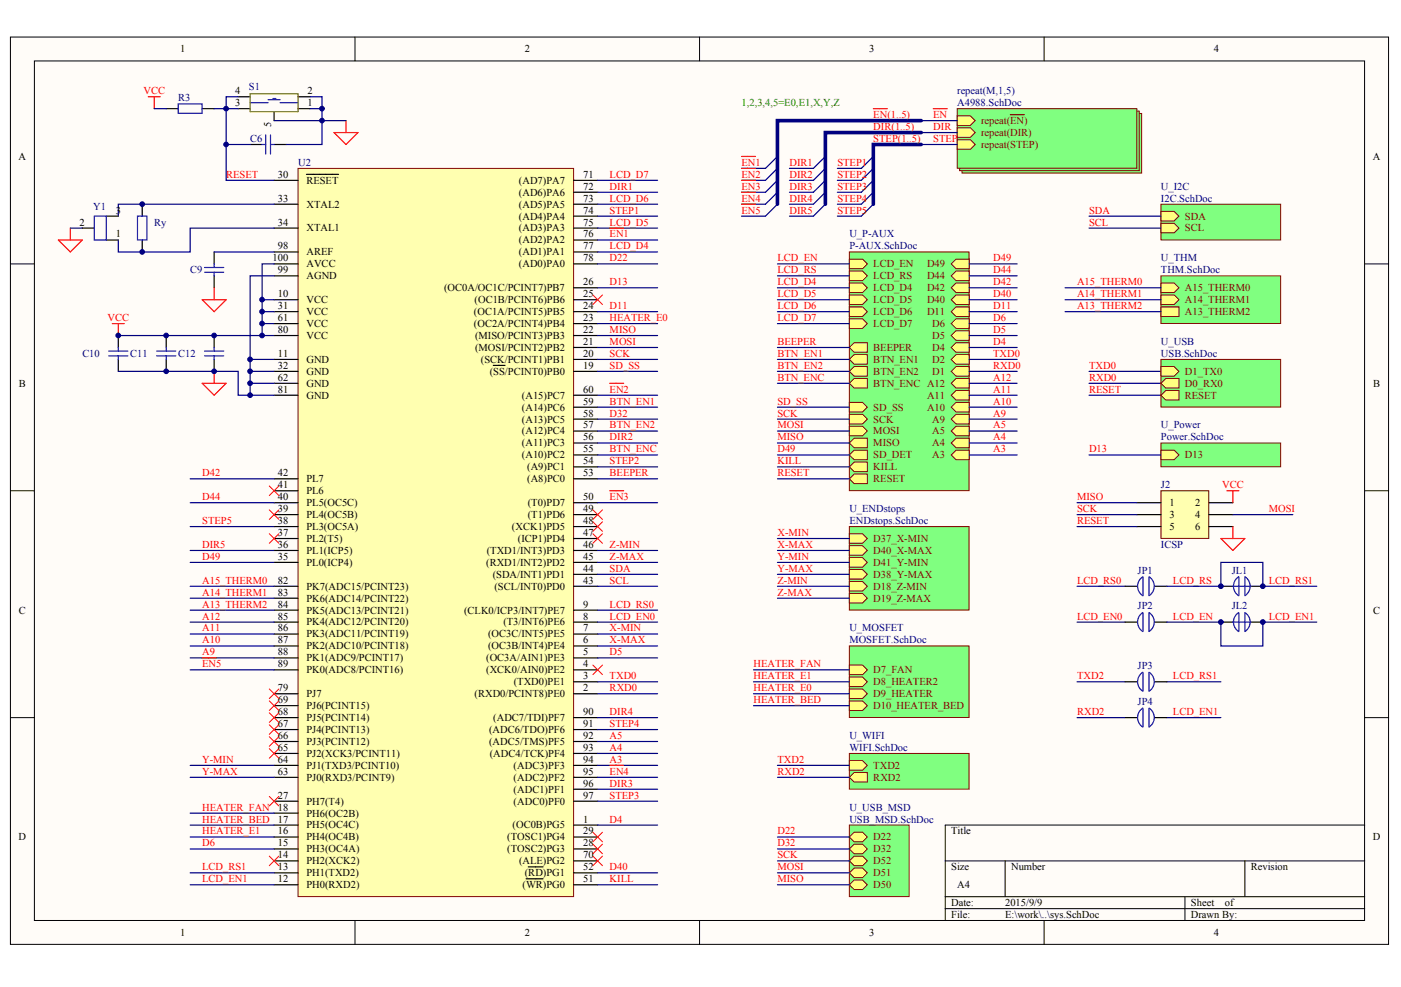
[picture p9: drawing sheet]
<svg xmlns="http://www.w3.org/2000/svg" width="287mm" height="202mm" viewBox="0 0 287 202" stroke-linecap="round" stroke-linejoin="round" font-family="sans-serif">
<g fill="#fffcf8" stroke="#000" stroke-width=".2">
<path d="M2.1 7.6h282.2v185.8h-282.2z"/>
<path d="M7 12.5h272.4v176h-272.4z"/>
</g>
<g fill="none" stroke="#000" stroke-width=".2">
<path d="M72.7 7.6v4.9M143.2 7.6v4.9M213.7 7.6v4.9M2.1 54h4.9M279.4 54h4.9M2.1 100.5h4.9M279.4 100.5h4.9M2.1 147h4.9M279.4 147h4.9M193.5 176.3h85.9M205.8 176.3v7.4M254.8 176.3v7.4"/>
<path d="M279.4 169h-85.9v19.5M72.7 188.5v4.9M143.2 188.5v4.9M193.5 183.7h85.9M193.5 186.1h85.9M213.7 188.5v4.9M242.6 183.7v4.8"/>
</g>
<path d="M61 34.5h56.4v149.1h-56.4z" fill="#ffffb0" stroke="#800000" stroke-width=".2"/>
<g fill="none" stroke="#000" stroke-width=".25">
<path d="M34 22.3h2.5M41.4 22.3h2.4M51.2 29.6h2.5M56.1 36.9h4.9M56.1 29.6h2.5M62.7 35.7h6.6M117.4 36.9h5M117.4 39.4h5M43.8 51.6v2.4M43.8 56.5v2.4M56.1 41.8h4.9M56.1 46.7h4.9"/>
<path d="M56.1 51.6h4.9M56.1 56.5h4.9M56.1 54h4.9M117.4 41.8h5M117.4 46.7h5M117.4 51.6h5M117.4 54h5M117.4 58.9h5M117.4 49.2h5M117.4 44.3h5M24.2 68.7v2.5M24.2 73.6v2.5"/>
<path d="M34 68.7v2.5M34 73.6v2.5M43.8 68.7v2.5M43.8 73.6v2.5M56.1 61.4h4.9M56.1 63.8h4.9M56.1 66.3h4.9M56.1 68.7h4.9M56.1 73.6h4.9M56.1 76.1h4.9M56.1 78.5h4.9M101 74.8h2.4"/>
<path d="M117.4 61.4h5M117.4 63.8h5M117.4 66.3h5M117.4 68.7h5M117.4 73.6h5M117.4 76.1h5M117.4 71.2h5M56.1 80.9h4.9M56.1 98.1h4.9M117.4 80.9h5M117.4 98.1h5M117.4 95.6h5"/>
<path d="M117.4 93.2h5M117.4 90.7h5M117.4 88.3h5M117.4 85.8h5M117.4 83.4h5M56.1 115.2h4.9M56.1 112.7h4.9M56.1 110.3h4.9M56.1 107.8h4.9M56.1 105.4h4.9M56.1 103h4.9M56.1 100.5h4.9"/>
<path d="M117.4 115.2h5M117.4 112.7h5M117.4 110.3h5M117.4 107.8h5M117.4 105.4h5M117.4 103h5M117.4 117.6h5M56.1 137.2h4.9M56.1 134.7h4.9M56.1 132.3h4.9M56.1 129.9h4.9M56.1 127.4h4.9"/>
<path d="M56.1 125h4.9M56.1 122.5h4.9M56.1 120.1h4.9M117.4 137.2h5M117.4 134.7h5M117.4 132.3h5M117.4 129.9h5M117.4 127.4h5M117.4 125h5M117.4 120.1h5M117.4 139.6h5M56.1 159.2h4.9"/>
<path d="M56.1 156.8h4.9M56.1 154.3h4.9M56.1 151.9h4.9M56.1 149.4h4.9M56.1 147h4.9M56.1 144.5h4.9M56.1 142.1h4.9M117.4 159.2h5M117.4 156.8h5M117.4 154.3h5M117.4 151.9h5M117.4 149.4h5"/>
<path d="M117.4 147h5M117.4 142.1h5M56.1 178.8h4.9M56.1 176.3h4.9M56.1 173.9h4.9M56.1 171.4h4.9M56.1 169h4.9M56.1 166.5h4.9M56.1 164.1h4.9M107.7 180h3.5M108.1 177.5h3.1M117.4 178.8h5"/>
<path d="M117.4 176.3h5M117.4 173.9h5M117.4 171.4h5M117.4 169h5M117.4 164.1h5M117.4 161.6h5M56.1 181.2h4.9M117.4 181.2h5"/>
</g>
<path d="M30.3 19.8h2.5M31.6 19.8v2.5M68.4 27.2h4.9l-2.5 2.4zM70.8 24.7v2.5M11.9 49.2h5l-2.5 2.4zM14.4 46.7v2.5M43.8 58.9v2.5M41.4 78.5h4.9l-2.5 2.4zM41.4 61.4h4.9l-2.5 2.4zM43.8 76.1v2.4" fill="none" stroke="#f00" stroke-width=".25"/>
<g fill="none" stroke="#000080" stroke-width=".25">
<path d="M31.6 22.3h2.4M43.8 22.3h2.5v7.3h4.9M70.8 24.7h-4.9v4.9h-7.3M122.4 39.4h12.2M122.4 36.9h12.2M14.4 46.7h2.5M43.8 51.6h12.3M56.1 41.8h-31.9v2.5M56.1 54h-2.4v14.7h2.4M56.1 56.5h-4.9v24.4h4.9M122.4 46.7h12.2M122.4 51.6h12.2"/>
<path d="M122.4 58.9h12.2M122.4 49.2h12.2M122.4 44.3h12.2M122.4 41.8h12.2M24.2 76.1h24.6v4.8h2.4M24.2 68.7h29.5M51.2 78.5h4.9M51.2 76.1h4.9M51.2 73.6h4.9M53.7 66.3h2.4M53.7 63.8h2.4M53.7 61.4h2.4"/>
<path d="M122.4 66.3h12.2M122.4 76.1h12.2M122.4 73.6h12.2M122.4 68.7h12.2M122.4 71.2h12.2M122.4 98.1h12.2M122.4 95.6h12.2M122.4 93.2h12.2M122.4 90.7h12.2M122.4 88.3h12.2M122.4 85.8h12.2M122.4 83.4h12.2"/>
<path d="M122.4 80.9h12.2M122.4 117.6h12.2M122.4 115.2h12.2M122.4 112.7h12.2M122.4 103h12.2M38.9 132.3h17.2M38.9 134.7h17.2M38.9 137.2h17.2M122.4 132.3h12.2M122.4 139.6h12.2M122.4 129.9h12.2M122.4 120.1h12.2"/>
<path d="M38.9 159.2h17.2M122.4 159.2h12.2M122.4 154.3h12.2M122.4 151.9h12.2M122.4 149.4h12.2M122.4 147h12.2M122.4 142.1h12.2M122.4 156.8h12.2M122.4 164.1h12.2M122.4 161.6h12.2M122.4 178.8h12.2M122.4 181.2h12.2"/>
</g>
<g fill="none" stroke="#00f" stroke-width=".25">
<path d="M36.5 21.3h4.9v1.9h-4.9zM53.7 29.6h.7M54.4 27.6v4M55.4 27.6v4M55.4 29.6h.7M41.9 54.8h3.9M41.9 55.8h3.9M43.8 54v.8M43.8 55.8v.7M22.3 71.9h3.9M22.3 72.9h3.9M24.2 71.2v.7"/>
<path d="M24.2 72.9v.7M32.1 71.9h3.9M32.1 72.9h3.9M34 71.2v.7M34 72.9v.7M41.9 71.9h3.9M41.9 72.9h3.9M43.8 71.2v.7M43.8 72.9v.7"/>
</g>
<g fill="#80ff80" stroke="#800000" stroke-width=".2">
<path d="M196.9 23.2h36.8v12.2h-36.8z"/>
<path d="M196.5 22.7h36.7v12.3h-36.7z"/>
<path d="M196 22.3h36.7v12.2h-36.7z"/>
</g>
<path d="M196 23.7h2.7l.9 1-.9 1h-2.7z" fill-rule="evenodd" fill="#ffff80" stroke="#800000" stroke-width=".2"/>
<path d="M206.8 23.5h2.9" fill="none" stroke="#800000" stroke-width=".25"/>
<g fill="#ffff80" stroke="#800000" stroke-width=".2">
<path d="M196 26.2h2.7l.9 1-.9 .9h-2.7z" fill-rule="evenodd"/>
<path d="M196 28.6h2.7l.9 1-.9 1h-2.7z" fill-rule="evenodd"/>
</g>
<path d="M188.6 24.7h-29.4v17.1M188.6 27.2h-19.6v14.6M188.6 29.6h-9.8v12.2" fill="none" stroke="#000080" stroke-width=".74"/>
<path d="M151.8 32h2.9M151.8 34.5h2.9M151.8 36.9h2.9M151.8 39.4h2.9M178.8 22.3h2.9M124.8 46.7h2.9M151.8 41.8h2.9M124.8 78.5h2.9" fill="none" stroke="#f00" stroke-width=".25"/>
<g fill="none" stroke="#000080" stroke-width=".25">
<path d="M159.2 39.4l-2.5 2.4h-4.9M159.2 36.9l-2.5 2.5h-4.9M159.2 34.5l-2.5 2.4h-4.9M159.2 32l-2.5 2.5h-4.9M169 39.4l-2.5 2.4h-4.9M169 36.9l-2.5 2.5h-4.9M169 34.5l-2.5 2.4h-4.9M169 32l-2.5 2.5h-4.9M178.8 32l-2.5 2.5h-4.9M178.8 34.5l-2.5 2.4h-4.9M178.8 36.9l-2.5 2.5h-4.9M178.8 39.4l-2.5 2.4h-4.9"/>
<path d="M188.6 24.7h7.4M188.6 27.2h7.4M188.6 29.6h7.4M159.2 41.8l-2.5 2.5h-4.9M169 41.8l-2.5 2.5h-4.9M178.8 41.8l-2.5 2.5h-4.9"/>
</g>
<path d="M173.9 51.6h24.5v48.9h-24.5z" fill="#80ff80" stroke="#800000" stroke-width=".2"/>
<g fill="#ffff80" stroke="#800000" stroke-width=".2">
<path d="M173.9 90.7l1-.9h2.7v1.9h-2.7z" fill-rule="evenodd"/>
<path d="M173.9 87.3h2.7l1 1-1 1h-2.7z" fill-rule="evenodd"/>
<path d="M173.9 84.9h2.7l1 .9-1 1h-2.7z" fill-rule="evenodd"/>
<path d="M173.9 93.2l1-1h2.7v2h-2.7z" fill-rule="evenodd"/>
<path d="M173.9 55.5h2.7l1 1-1 1h-2.7z" fill-rule="evenodd"/>
<path d="M173.9 53.1h2.7l1 .9-1 1h-2.7z" fill-rule="evenodd"/>
<path d="M173.9 95.6l1-1h2.7v2h-2.7z" fill-rule="evenodd"/>
<path d="M173.9 73.6l1-1h2.7v2h-2.7z" fill-rule="evenodd"/>
<path d="M173.9 82.4h2.7l1 1-1 1h-2.7z" fill-rule="evenodd"/>
<path d="M173.9 76.1l1-1h2.7v1.9h-2.7z" fill-rule="evenodd"/>
<path d="M173.9 71.2l1-1h2.7v1.9h-2.7z" fill-rule="evenodd"/>
<path d="M173.9 58h2.7l1 .9-1 1h-2.7z" fill-rule="evenodd"/>
<path d="M173.9 62.9h2.7l1 .9-1 1h-2.7z" fill-rule="evenodd"/>
<path d="M173.9 65.3h2.7l1 1-1 1h-2.7z" fill-rule="evenodd"/>
<path d="M173.9 60.4h2.7l1 1-1 1h-2.7z" fill-rule="evenodd"/>
<path d="M173.9 78.5l1-1h2.7v2h-2.7z" fill-rule="evenodd"/>
<path d="M194.7 63.8l1-.9h2.7v1.9h-2.7z" fill-rule="evenodd"/>
<path d="M194.7 66.3l1-1h2.7v2h-2.7z" fill-rule="evenodd"/>
<path d="M194.7 68.7l1-1h2.7v2h-2.7z" fill-rule="evenodd"/>
<path d="M194.7 71.2l1-1h2.7v1.9h-2.7z" fill-rule="evenodd"/>
<path d="M194.7 54l1-.9h2.7v1.9h-2.7z" fill-rule="evenodd"/>
<path d="M194.7 56.5l1-1h2.7v2h-2.7z" fill-rule="evenodd"/>
<path d="M194.7 58.9l1-.9h2.7v1.9h-2.7z" fill-rule="evenodd"/>
<path d="M194.7 61.4l1-1h2.7v2h-2.7z" fill-rule="evenodd"/>
<path d="M194.7 73.6l1-1h2.7v2h-2.7z" fill-rule="evenodd"/>
<path d="M194.7 76.1l1-1h2.7v1.9h-2.7z" fill-rule="evenodd"/>
<path d="M194.7 83.4l1-1h2.7v2h-2.7z" fill-rule="evenodd"/>
<path d="M194.7 85.8l1-.9h2.7v1.9h-2.7z" fill-rule="evenodd"/>
<path d="M194.7 88.3l1-1h2.7v2h-2.7z" fill-rule="evenodd"/>
<path d="M194.7 90.7l1-.9h2.7v1.9h-2.7z" fill-rule="evenodd"/>
<path d="M194.7 93.2l1-1h2.7v2h-2.7z" fill-rule="evenodd"/>
<path d="M194.7 80.9l1-.9h2.7v1.9h-2.7z" fill-rule="evenodd"/>
<path d="M194.7 78.5l1-1h2.7v2h-2.7z" fill-rule="evenodd"/>
<path d="M173.9 98.1l1-1h2.7v1.9h-2.7z" fill-rule="evenodd"/>
</g>
<g fill="none" stroke="#000080" stroke-width=".25">
<path d="M159.2 54h14.7M159.2 56.5h14.7M159.2 58.9h14.7M159.2 63.8h14.7M159.2 66.3h14.7M159.2 61.4h14.7M159.2 71.2h14.7M159.2 73.6h14.7M159.2 83.4h14.7M159.2 85.8h14.7M159.2 88.3h14.7M159.2 90.7h14.7"/>
<path d="M38.9 107.8h17.2M38.9 112.7h17.2M38.9 115.2h17.2M38.9 129.9h17.2M38.9 125h17.2M38.9 127.4h17.2M38.9 122.5h17.2M38.9 120.1h17.2M38.9 156.8h17.2M38.9 166.5h17.2M38.9 169h17.2M38.9 171.4h17.2"/>
<path d="M38.9 178.8h17.2M38.9 181.2h17.2"/>
</g>
<path d="M173.9 107.8h24.5v17.1h-24.5z" fill="#80ff80" stroke="#800000" stroke-width=".2"/>
<g fill="#ffff80" stroke="#800000" stroke-width=".2">
<path d="M173.9 109.3h2.7l1 1-1 1h-2.7z" fill-rule="evenodd"/>
<path d="M173.9 111.8h2.7l1 .9-1 1h-2.7z" fill-rule="evenodd"/>
<path d="M173.9 114.2h2.7l1 1-1 1h-2.7z" fill-rule="evenodd"/>
<path d="M173.9 116.6h2.7l1 1-1 1h-2.7z" fill-rule="evenodd"/>
<path d="M173.9 119.1h2.7l1 1-1 1h-2.7z" fill-rule="evenodd"/>
<path d="M173.9 121.5h2.7l1 1-1 1h-2.7z" fill-rule="evenodd"/>
</g>
<path d="M159.2 110.3h14.7M159.2 112.7h14.7M159.2 115.2h14.7M159.2 117.6h14.7M159.2 120.1h14.7M159.2 122.5h14.7" fill="none" stroke="#000080" stroke-width=".25"/>
<path d="M173.9 132.3h24.5v14.6h-24.5z" fill="#80ff80" stroke="#800000" stroke-width=".2"/>
<g fill="#ffff80" stroke="#800000" stroke-width=".2">
<path d="M173.9 136.2h2.7l1 1-1 1h-2.7z" fill-rule="evenodd"/>
<path d="M173.9 138.7h2.7l1 .9-1 1h-2.7z" fill-rule="evenodd"/>
<path d="M173.9 141.1h2.7l1 1-1 1h-2.7z" fill-rule="evenodd"/>
<path d="M173.9 143.5h2.7l1 1-1 1h-2.7z" fill-rule="evenodd"/>
</g>
<path d="M154.3 137.2h19.6M154.3 139.6h19.6M154.3 142.1h19.6M154.3 144.5h19.6" fill="none" stroke="#000080" stroke-width=".25"/>
<g fill="none" stroke="#f00" stroke-width=".2">
<path d="M55.1 141.1l2 2M55.1 143.5l2 2M55.1 146l2 2M55.1 148.4l2 2M55.1 150.9l2 1.9M55.1 153.3l2 2M57.1 141.1l-2 2M57.1 143.5l-2 2M57.1 146l-2 2M57.1 148.4l-2 2M57.1 150.9l-2 1.9M57.1 153.3l-2 2"/>
<path d="M55.1 163.1l2 2M57.1 163.1l-2 2"/>
</g>
<path d="M237.7 56.5h24.5v9.8h-24.5z" fill="#80ff80" stroke="#800000" stroke-width=".2"/>
<g fill="#ffff80" stroke="#800000" stroke-width=".2">
<path d="M237.7 58h2.7l.9 .9-.9 1h-2.7z" fill-rule="evenodd"/>
<path d="M237.7 60.4h2.7l.9 1-.9 1h-2.7z" fill-rule="evenodd"/>
<path d="M237.7 62.9h3.6v1.9h-3.6z" fill-rule="evenodd"/>
</g>
<path d="M218 58.9h19.7M218 61.4h19.7M218 63.8h19.7" fill="none" stroke="#000080" stroke-width=".25"/>
<path d="M237.7 90.7h24.5v4.9h-24.5z" fill="#80ff80" stroke="#800000" stroke-width=".2"/>
<path d="M237.7 92.2h2.7l.9 1-.9 1h-2.7z" fill-rule="evenodd" fill="#ffff80" stroke="#800000" stroke-width=".2"/>
<path d="M46.3 29.6v7.3h9.8M56.1 46.7h-17.2v4.9h-14.7v-2.4M222.9 76.1h14.8M222.9 78.5h14.8M222.9 93.2h14.8M222.9 80.9h14.8" fill="none" stroke="#000080" stroke-width=".25"/>
<g fill="none" stroke="#f00" stroke-width=".2">
<path d="M121.4 109.3l1.9 2M121.4 106.9l1.9 1.9M121.4 104.4l1.9 2M123.3 109.3l-1.9 2M123.3 106.9l-1.9 1.9M123.3 104.4l-1.9 2M121.4 136.2l1.9 2M123.3 136.2l-1.9 2M55.1 175.3l2 2M57.1 175.3l-2 2M121.4 170.4l1.9 2M121.4 172.9l1.9 1.9"/>
<path d="M123.3 170.4l-1.9 2M123.3 172.9l-1.9 1.9"/>
</g>
<path d="M237.7 100.5h9.8v9.8h-9.8z" fill="#ffffb0" stroke="#800000" stroke-width=".2"/>
<path d="M232.8 103h4.9M232.8 105.4h4.9M232.8 107.8h4.9M247.5 103h4.9M247.5 105.4h4.9M247.5 107.8h4.9" fill="none" stroke="#000" stroke-width=".25"/>
<path d="M191.1 22.3h2.8M23 66.3h2.4M24.2 66.3v2.4M249.9 110.3h4.9l-2.4 2.4zM251.2 100.5h2.4M252.4 100.5v2.5M252.4 107.8v2.5" fill="none" stroke="#f00" stroke-width=".25"/>
<path d="M220.5 107.8h12.3M220.5 105.4h12.3M220.5 103h12.3M252.4 105.4h12.3" fill="none" stroke="#000080" stroke-width=".25"/>
<path d="M173.9 154.3h24.5v7.3h-24.5z" fill="#80ff80" stroke="#800000" stroke-width=".2"/>
<g fill="#ffff80" stroke="#800000" stroke-width=".2">
<path d="M173.9 155.8h2.7l1 1-1 .9h-2.7z" fill-rule="evenodd"/>
<path d="M173.9 159.2l1-1h2.7v2h-2.7z" fill-rule="evenodd"/>
</g>
<path d="M159.2 76.1h14.7M159.2 95.6h14.7M159.2 93.2h14.7M159.2 156.8h14.7M159.2 159.2h14.7" fill="none" stroke="#000080" stroke-width=".25"/>
<path d="M237.7 73.6h24.5v9.8h-24.5z" fill="#80ff80" stroke="#800000" stroke-width=".2"/>
<g fill="#ffff80" stroke="#800000" stroke-width=".2">
<path d="M237.7 78.5l1-1h2.6v2h-2.6z" fill-rule="evenodd"/>
<path d="M237.7 75.1h2.7l.9 1-.9 .9h-2.7z" fill-rule="evenodd"/>
<path d="M237.7 80.9l1-.9h2.6v1.9h-2.6z" fill-rule="evenodd"/>
</g>
<path d="M124.8 100.5h2.9M41.4 134.7h2.9M124.8 156.8h2.9" fill="none" stroke="#f00" stroke-width=".25"/>
<path d="M159.2 78.5h14.7M122.4 125h12.2M122.4 127.4h12.2" fill="none" stroke="#000080" stroke-width=".25"/>
<path d="M237.7 41.8h24.5v7.3h-24.5z" fill="#80ff80" stroke="#800000" stroke-width=".2"/>
<g fill="#ffff80" stroke="#800000" stroke-width=".2">
<path d="M237.7 43.3h2.7l.9 1-.9 .9h-2.7z" fill-rule="evenodd"/>
<path d="M237.7 45.7h2.7l.9 1-.9 1h-2.7z" fill-rule="evenodd"/>
</g>
<g fill="none" stroke="#000080" stroke-width=".25">
<path d="M198.4 54h9.8M198.4 56.5h9.8M198.4 58.9h9.8M222.9 44.3h14.8M222.9 46.7h14.8M122.4 63.8h12.2M198.4 61.4h9.8M198.4 63.8h9.8M198.4 66.3h9.8M198.4 68.7h9.8M198.4 71.2h9.8M198.4 73.6h9.8"/>
<path d="M198.4 76.1h9.8M198.4 78.5h9.8M198.4 80.9h9.8M198.4 83.4h9.8M198.4 85.8h9.8M198.4 88.3h9.8M198.4 90.7h9.8M198.4 93.2h9.8M122.4 134.7h12.2M38.9 173.9h17.2M122.4 169h12.2"/>
</g>
<path d="M121.4 60.4l1.9 2M123.3 60.4l-1.9 2M55.1 99.5l2 2M57.1 99.5l-2 2M55.1 104.4l2 2M55.1 109.3l2 2M57.1 104.4l-2 2M57.1 109.3l-2 2M121.4 175.3l1.9 2M123.3 175.3l-1.9 2" fill="none" stroke="#f00" stroke-width=".2"/>
<path d="M173.9 169h12.2v14.6h-12.2z" fill="#80ff80" stroke="#800000" stroke-width=".2"/>
<g fill="#ffff80" stroke="#800000" stroke-width=".2">
<path d="M173.9 171.4l1-1h1.7l1 1-1 1h-1.7z" fill-rule="evenodd"/>
<path d="M173.9 173.9l1-1h1.7l1 1-1 .9h-1.7z" fill-rule="evenodd"/>
<path d="M173.9 176.3l1-1h1.7l1 1-1 1h-1.7z" fill-rule="evenodd"/>
<path d="M173.9 178.8l1-1h1.7l1 1-1 .9h-1.7z" fill-rule="evenodd"/>
<path d="M173.9 181.2l1-1h1.7l1 1-1 1h-1.7z" fill-rule="evenodd"/>
</g>
<g fill="none" stroke="#000080" stroke-width=".25">
<path d="M48.8 19.8h-2.5v2.5h2.5M63.5 19.8h2.4v2.5M63.5 22.3h2.4v2.4h-9.8M122.4 54h12.2M38.9 98.1h17.2M159.2 98.1h14.7M38.9 103h17.2M220.5 120.1h9.8M220.5 127.4h9.8M220.5 139.6h9.8M238.9 127.4h11v4.9h8.6v-4.9h11.1M238.9 120.1h11v-4.9h8.6v4.9h11.1"/>
<path d="M238.9 139.6h11M220.5 147h9.8M238.9 147h11M159.2 171.4h14.7M159.2 173.9h14.7M159.2 176.3h14.7M159.2 178.8h14.7M159.2 181.2h14.7"/>
</g>
<g fill="none" stroke="#000" stroke-width=".25">
<path d="M48.8 19.8h2.4M61 19.8h2.5M48.8 22.3h2.4M56.1 22.9v1.8M61 22.3h2.5M16.9 46.7h2.4M21.8 49.2h2.4M21.8 44.3h2.4M29.1 41.8v2.5M29.1 49.2v2.4M230.3 120.1h2.5M230.3 127.4h2.5"/>
<path d="M230.3 139.6h2.5M236.4 120.1h2.5M236.4 127.4h2.5M236.4 139.6h2.5M249.9 120.1h2.5M249.9 127.4h2.5M256.1 120.1h2.4M256.1 127.4h2.4M230.3 147h2.5M236.4 147h2.5"/>
</g>
<g fill="none" stroke="#00f" stroke-width=".25">
<path d="M51.2 21h3.7M54.9 20.4h2.4M55.9 20.2h.6M57.3 21h3.7M19.3 44.3h2.5v4.9h-2.5zM28.1 44.3h2v4.8h-2zM234 118.1a2.31 2.31 0 0 0 0 3.9M234 118.2v3.7M235.2 118.2v3.7M235.2 118.1a2.31 2.31 0 0 1 0 3.9M253.6 118.1a2.31 2.31 0 0 0 0 3.9M253.6 118.2v3.7"/>
<path d="M254.8 118.2v3.7M254.9 118.1a2.31 2.31 0 0 1 0 3.9M234 125.4a2.31 2.31 0 0 0 0 4M234 137.7a2.31 2.31 0 0 0 0 3.9M234 125.6v3.6M234 137.8v3.7M235.2 125.6v3.6M235.2 137.8v3.7M235.2 125.5a2.31 2.31 0 0 1 0 3.8M235.2 137.7a2.31 2.31 0 0 1 0 3.9M252.4 120.1h3.7M252.4 127.4h3.7"/>
<path d="M253.6 125.4a2.31 2.31 0 0 0 0 4M253.6 125.6v3.6M254.8 125.6v3.6M254.9 125.5a2.31 2.31 0 0 1 0 3.8M234 145a2.31 2.31 0 0 0 0 3.9M234 145.1v3.7M235.2 145.1v3.7M235.2 145a2.31 2.31 0 0 1 0 3.9"/>
</g>
<path d="M51.2 19.2h9.8v3.7h-9.8z" fill="none" stroke="#808000" stroke-width=".25"/>
<g fill="#000080" stroke="#000080" stroke-width=".2">
<circle cx="24.2" cy="68.7" r=".48"/>
<circle cx="29.1" cy="51.6" r=".48"/>
<circle cx="29.1" cy="41.8" r=".48"/>
<circle cx="34" cy="76" r=".48"/>
<circle cx="34" cy="68.7" r=".48"/>
<circle cx="43.8" cy="76" r=".48"/>
<circle cx="43.8" cy="68.7" r=".48"/>
<circle cx="46.3" cy="29.6" r=".48"/>
<circle cx="46.3" cy="22.2" r=".48"/>
<circle cx="51.2" cy="80.9" r=".48"/>
<circle cx="51.2" cy="78.5" r=".48"/>
<circle cx="51.2" cy="76" r=".48"/>
<circle cx="51.2" cy="73.6" r=".48"/>
<circle cx="53.6" cy="68.7" r=".48"/>
<circle cx="53.6" cy="66.3" r=".48"/>
<circle cx="53.6" cy="63.8" r=".48"/>
<circle cx="53.6" cy="61.4" r=".48"/>
<circle cx="65.9" cy="24.7" r=".48"/>
<circle cx="65.9" cy="22.2" r=".48"/>
<circle cx="249.9" cy="127.4" r=".48"/>
<circle cx="249.9" cy="120.1" r=".48"/>
<circle cx="258.5" cy="127.4" r=".48"/>
<circle cx="258.5" cy="120.1" r=".48"/>
</g>
<g font-size="2.2">
<text x="36.9" y="10.7">1</text>
<text x="107.4" y="10.7">2</text>
<text x="178" y="10.7">3</text>
<text x="248.5" y="10.7">4</text>
<text x="48.2" y="21.7">3</text>
<text x="48.2" y="19.3">4</text>
<text x="63" y="21.7">1</text>
<text x="63" y="19.3">2</text>
<text x="3.8" y="32.7">A</text>
<text x="281" y="32.7">A</text>
<text x="56.9" y="36.4">30</text>
<text x="56.9" y="41.3">33</text>
<text x="62.7" y="37.6">RESET</text>
<text x="106.2" y="40.1">(AD6)PA6</text>
<text x="106.2" y="37.6">(AD7)PA7</text>
<text x="119.4" y="41.3">73</text>
<text x="119.4" y="38.8">72</text>
<text x="119.4" y="36.4">71</text>
<text x="16.3" y="46.2">2</text>
<text x="23.7" y="43.7">3</text>
<text x="56.9" y="46.2">34</text>
<text x="62.7" y="42.5">XTAL2</text>
<text x="62.7" y="47.4">XTAL1</text>
<text x="106.2" y="47.4">(AD3)PA3</text>
<text x="106.2" y="45">(AD4)PA4</text>
<text x="106.2" y="42.5">(AD5)PA5</text>
<text x="119.4" y="46.2">75</text>
<text x="119.4" y="43.7">74</text>
<text x="23.7" y="48.6">1</text>
<text x="55.8" y="53.5">100</text>
<text x="56.9" y="51.1">98</text>
<text x="62.7" y="52.3">AREF</text>
<text x="106.2" y="52.3">(AD1)PA1</text>
<text x="106.2" y="49.9">(AD2)PA2</text>
<text x="119.4" y="53.5">78</text>
<text x="119.4" y="51.1">77</text>
<text x="119.4" y="48.6">76</text>
<text x="56.9" y="56">99</text>
<text x="62.7" y="57.2">AGND</text>
<text x="62.7" y="54.7">AVCC</text>
<text x="90.9" y="59.6">(OC0A/OC1C/PCINT7)PB7</text>
<text x="106.2" y="54.7">(AD0)PA0</text>
<text x="119.4" y="58.4">26</text>
<text x="56.9" y="60.9">10</text>
<text x="56.9" y="63.3">31</text>
<text x="56.9" y="65.7">61</text>
<text x="62.7" y="62.1">VCC</text>
<text x="62.7" y="64.5">VCC</text>
<text x="97" y="64.5">(OC1A/PCINT5)PB5</text>
<text x="97.2" y="62.1">(OC1B/PCINT6)PB6</text>
<text x="119.4" y="65.7">23</text>
<text x="119.4" y="63.3">24</text>
<text x="119.4" y="60.9">25</text>
<text x="56.9" y="68.2">80</text>
<text x="62.7" y="67">VCC</text>
<text x="62.7" y="69.4">VCC</text>
<text x="97" y="67">(OC2A/PCINT4)PB4</text>
<text x="97.3" y="71.9">(MOSI/PCINT2)PB2</text>
<text x="97.3" y="69.4">(MISO/PCINT3)PB3</text>
<text x="119.4" y="70.6">21</text>
<text x="119.4" y="68.2">22</text>
<text x="56.9" y="73.1">11</text>
<text x="56.9" y="75.5">32</text>
<text x="56.9" y="78">62</text>
<text x="62.7" y="74.3">GND</text>
<text x="62.7" y="76.8">GND</text>
<text x="98.5" y="74.3">(SCK/PCINT1)PB1</text>
<text x="100.3" y="76.8">(SS/PCINT0)PB0</text>
<text x="119.4" y="75.5">19</text>
<text x="119.4" y="73.1">20</text>
<text x="3.9" y="79.2">B</text>
<text x="56.9" y="80.4">81</text>
<text x="62.7" y="79.2">GND</text>
<text x="62.7" y="81.6">GND</text>
<text x="106.8" y="81.6">(A15)PC7</text>
<text x="119.4" y="82.9">59</text>
<text x="119.4" y="80.4">60</text>
<text x="281.1" y="79.2">B</text>
<text x="106.8" y="89">(A12)PC4</text>
<text x="106.8" y="86.5">(A13)PC5</text>
<text x="106.8" y="84.1">(A14)PC6</text>
<text x="119.4" y="87.8">57</text>
<text x="119.4" y="85.3">58</text>
<text x="106.8" y="93.9">(A10)PC2</text>
<text x="106.8" y="91.4">(A11)PC3</text>
<text x="119.4" y="95.1">54</text>
<text x="119.4" y="92.6">55</text>
<text x="119.4" y="90.2">56</text>
<text x="56.9" y="97.5">42</text>
<text x="56.9" y="100">41</text>
<text x="62.7" y="98.8">PL7</text>
<text x="62.7" y="101.2">PL6</text>
<text x="107.9" y="98.8">(A8)PC0</text>
<text x="107.9" y="96.3">(A9)PC1</text>
<text x="119.4" y="97.5">53</text>
<text x="56.9" y="107.3">38</text>
<text x="56.9" y="104.9">39</text>
<text x="56.9" y="102.4">40</text>
<text x="62.7" y="106.1">PL4(OC5B)</text>
<text x="62.7" y="103.7">PL5(OC5C)</text>
<text x="108.1" y="106.1">(T1)PD6</text>
<text x="108.1" y="103.7">(T0)PD7</text>
<text x="119.4" y="107.3">48</text>
<text x="119.4" y="104.9">49</text>
<text x="119.4" y="102.4">50</text>
<text x="239.4" y="103.7">1</text>
<text x="239.4" y="106.1">3</text>
<text x="244.7" y="103.7">2</text>
<text x="244.7" y="106.1">4</text>
<text x="56.9" y="112.2">36</text>
<text x="56.9" y="109.8">37</text>
<text x="62.7" y="113.4">PL1(ICP5)</text>
<text x="62.7" y="111">PL2(T5)</text>
<text x="62.7" y="108.5">PL3(OC5A)</text>
<text x="99.7" y="113.4">(TXD1/INT3)PD3</text>
<text x="104.8" y="108.5">(XCK1)PD5</text>
<text x="106" y="111">(ICP1)PD4</text>
<text x="119.4" y="112.2">46</text>
<text x="119.4" y="109.8">47</text>
<text x="239.4" y="108.5">5</text>
<text x="244.7" y="108.5">6</text>
<text x="56.9" y="114.7">35</text>
<text x="56.9" y="119.5">82</text>
<text x="62.7" y="115.9">PL0(ICP4)</text>
<text x="99.5" y="115.9">(RXD1/INT2)PD2</text>
<text x="100.9" y="118.3">(SDA/INT1)PD1</text>
<text x="119.4" y="119.5">43</text>
<text x="119.4" y="117.1">44</text>
<text x="119.4" y="114.7">45</text>
<text x="3.9" y="125.7">C</text>
<text x="56.9" y="124.4">84</text>
<text x="56.9" y="122">83</text>
<text x="62.7" y="125.7">PK5(ADC13/PCINT21)</text>
<text x="62.7" y="123.2">PK6(ADC14/PCINT22)</text>
<text x="62.7" y="120.8">PK7(ADC15/PCINT23)</text>
<text x="95" y="125.7">(CLK0/ICP3/INT7)PE7</text>
<text x="101.2" y="120.8">(SCL/INT0)PD0</text>
<text x="119.4" y="124.4">9</text>
<text x="281.1" y="125.7">C</text>
<text x="56.9" y="131.8">87</text>
<text x="56.9" y="129.3">86</text>
<text x="56.9" y="126.9">85</text>
<text x="62.7" y="130.5">PK3(ADC11/PCINT19)</text>
<text x="62.7" y="128.1">PK4(ADC12/PCINT20)</text>
<text x="99.9" y="130.5">(OC3C/INT5)PE5</text>
<text x="103" y="128.1">(T3/INT6)PE6</text>
<text x="119.4" y="131.8">6</text>
<text x="119.4" y="129.3">7</text>
<text x="119.4" y="126.9">8</text>
<text x="56.9" y="136.7">89</text>
<text x="56.9" y="134.2">88</text>
<text x="62.7" y="137.9">PK0(ADC8/PCINT16)</text>
<text x="62.7" y="135.4">PK1(ADC9/PCINT17)</text>
<text x="62.7" y="133">PK2(ADC10/PCINT18)</text>
<text x="99.5" y="137.9">(XCK0/AIN0)PE2</text>
<text x="99.5" y="135.4">(OC3A/AIN1)PE3</text>
<text x="99.9" y="133">(OC3B/INT4)PE4</text>
<text x="119.4" y="136.7">4</text>
<text x="119.4" y="134.2">5</text>
<text x="56.9" y="144">69</text>
<text x="56.9" y="141.6">79</text>
<text x="62.7" y="142.8">PJ7</text>
<text x="97.2" y="142.8">(RXD0/PCINT8)PE0</text>
<text x="105.2" y="140.3">(TXD0)PE1</text>
<text x="119.4" y="141.6">2</text>
<text x="119.4" y="139.1">3</text>
<text x="56.9" y="148.9">67</text>
<text x="56.9" y="146.4">68</text>
<text x="62.7" y="147.7">PJ5(PCINT14)</text>
<text x="62.7" y="145.2">PJ6(PCINT15)</text>
<text x="101" y="147.7">(ADC7/TDI)PF7</text>
<text x="119.4" y="146.4">90</text>
<text x="119.4" y="148.9">91</text>
<text x="56.9" y="153.8">65</text>
<text x="56.9" y="151.3">66</text>
<text x="62.7" y="155">PJ2(XCK3/PCINT11)</text>
<text x="62.7" y="152.6">PJ3(PCINT12)</text>
<text x="62.7" y="150.1">PJ4(PCINT13)</text>
<text x="100.1" y="150.1">(ADC6/TDO)PF6</text>
<text x="100.1" y="152.6">(ADC5/TMS)PF5</text>
<text x="100.3" y="155">(ADC4/TCK)PF4</text>
<text x="119.4" y="151.3">92</text>
<text x="119.4" y="153.8">93</text>
<text x="56.9" y="158.7">63</text>
<text x="56.9" y="156.2">64</text>
<text x="62.7" y="159.9">PJ0(RXD3/PCINT9)</text>
<text x="62.7" y="157.4">PJ1(TXD3/PCINT10)</text>
<text x="105.2" y="157.4">(ADC3)PF3</text>
<text x="105.2" y="159.9">(ADC2)PF2</text>
<text x="119.4" y="156.2">94</text>
<text x="119.4" y="158.7">95</text>
<text x="119.4" y="161.1">96</text>
<text x="56.9" y="166">18</text>
<text x="56.9" y="163.6">27</text>
<text x="62.7" y="167.2">PH6(OC2B)</text>
<text x="62.7" y="164.8">PH7(T4)</text>
<text x="105.2" y="162.3">(ADC1)PF1</text>
<text x="105.2" y="164.8">(ADC0)PF0</text>
<text x="119.4" y="163.6">97</text>
<text x="3.8" y="172.1">D</text>
<text x="56.9" y="173.3">15</text>
<text x="56.9" y="170.9">16</text>
<text x="56.9" y="168.5">17</text>
<text x="62.7" y="172.1">PH4(OC4B)</text>
<text x="62.7" y="169.7">PH5(OC4C)</text>
<text x="103.9" y="172.1">(TOSC1)PG4</text>
<text x="104.9" y="169.7">(OC0B)PG5</text>
<text x="119.4" y="173.3">28</text>
<text x="119.4" y="170.9">29</text>
<text x="119.4" y="168.5">1</text>
<text x="194.7" y="170.9">Title</text>
<text x="281" y="172.1">D</text>
<text x="56.9" y="178.2">13</text>
<text x="56.9" y="175.8">14</text>
<text x="62.7" y="179.5">PH1(TXD2)</text>
<text x="62.7" y="177">PH2(XCK2)</text>
<text x="62.7" y="174.6">PH3(OC4A)</text>
<text x="103.9" y="174.6">(TOSC2)PG3</text>
<text x="106.3" y="177">(ALE)PG2</text>
<text x="107.4" y="179.5">(RD)PG1</text>
<text x="119.4" y="178.2">52</text>
<text x="119.4" y="175.8">70</text>
<text x="194.7" y="178.2">Size</text>
<text x="207" y="178.2">Number</text>
<text x="256.1" y="178.2">Revision</text>
<text x="56.9" y="180.7">12</text>
<text x="62.7" y="181.9">PH0(RXD2)</text>
<text x="107" y="181.9">(WR)PG0</text>
<text x="119.4" y="180.7">51</text>
<text x="194.7" y="185.6">Date:</text>
<text x="196" y="181.9">A4</text>
<text x="205.8" y="185.6">2015/9/9</text>
<text x="243.8" y="185.6">Sheet</text>
<text x="250.7" y="185.6">of</text>
<text x="36.9" y="191.7">1</text>
<text x="107.4" y="191.7">2</text>
<text x="178" y="191.7">3</text>
<text x="194.7" y="188">File:</text>
<text x="205.8" y="188">E:\work\..\sys.SchDoc</text>
<text x="243.8" y="188">Drawn By:</text>
<text x="248.5" y="191.7">4</text>
</g>
<g font-size="2.2" fill="#f00">
<text x="29.4" y="19.3">VCC</text>
<text x="178.8" y="29.1">STEP(1..5)</text>
<text x="178.8" y="26.6">DIR(1..5)</text>
<text x="178.8" y="24.2">EN(1..5)</text>
<text x="191.1" y="24.2">EN</text>
<text x="191.1" y="26.6">DIR</text>
<text x="191.1" y="29.1">STEP</text>
<text x="151.8" y="34">EN1</text>
<text x="161.6" y="34">DIR1</text>
<text x="171.4" y="34">STEP1</text>
<text x="46.3" y="36.4">RESET</text>
<text x="124.8" y="38.8">DIR1</text>
<text x="124.8" y="41.3">LCD_D6</text>
<text x="124.8" y="36.4">LCD_D7</text>
<text x="151.8" y="36.4">EN2</text>
<text x="151.8" y="38.8">EN3</text>
<text x="151.8" y="41.3">EN4</text>
<text x="161.6" y="36.4">DIR2</text>
<text x="161.6" y="38.8">DIR3</text>
<text x="161.6" y="41.3">DIR4</text>
<text x="171.4" y="36.4">STEP2</text>
<text x="171.4" y="38.8">STEP3</text>
<text x="171.4" y="41.3">STEP4</text>
<text x="124.8" y="46.2">LCD_D5</text>
<text x="124.8" y="43.7">STEP1</text>
<text x="151.8" y="43.7">EN5</text>
<text x="161.6" y="43.7">DIR5</text>
<text x="171.4" y="43.7">STEP5</text>
<text x="222.9" y="43.7">SDA</text>
<text x="222.9" y="46.2">SCL</text>
<text x="124.8" y="51.1">LCD_D4</text>
<text x="124.8" y="48.6">EN1</text>
<text x="124.8" y="53.5">D22</text>
<text x="159.2" y="53.5">LCD_EN</text>
<text x="203.3" y="53.5">D49</text>
<text x="124.8" y="58.4">D13</text>
<text x="159.2" y="56">LCD_RS</text>
<text x="159.2" y="58.4">LCD_D4</text>
<text x="203.3" y="56">D44</text>
<text x="203.3" y="58.4">D42</text>
<text x="220.5" y="58.4">A15_THERM0</text>
<text x="22" y="65.7">VCC</text>
<text x="124.8" y="65.7">HEATER_E0</text>
<text x="124.8" y="63.3">D11</text>
<text x="159.2" y="60.9">LCD_D5</text>
<text x="159.2" y="63.3">LCD_D6</text>
<text x="159.2" y="65.7">LCD_D7</text>
<text x="203.3" y="60.9">D40</text>
<text x="203.3" y="63.3">D11</text>
<text x="203.3" y="65.7">D6</text>
<text x="220.5" y="63.3">A13_THERM2</text>
<text x="220.5" y="60.9">A14_THERM1</text>
<text x="124.8" y="70.6">MOSI</text>
<text x="124.8" y="68.2">MISO</text>
<text x="159.2" y="70.6">BEEPER</text>
<text x="203.3" y="70.6">D4</text>
<text x="203.3" y="68.2">D5</text>
<text x="124.8" y="75.5">SD_SS</text>
<text x="124.8" y="73.1">SCK</text>
<text x="159.2" y="73.1">BTN_EN1</text>
<text x="159.2" y="75.5">BTN_EN2</text>
<text x="159.2" y="78">BTN_ENC</text>
<text x="203.3" y="73.1">TXD0</text>
<text x="203.3" y="75.5">RXD0</text>
<text x="203.3" y="78">A12</text>
<text x="222.9" y="75.5">TXD0</text>
<text x="222.9" y="78">RXD0</text>
<text x="124.8" y="80.4">EN2</text>
<text x="124.8" y="82.9">BTN_EN1</text>
<text x="159.2" y="82.9">SD_SS</text>
<text x="203.3" y="82.9">A10</text>
<text x="203.3" y="80.4">A11</text>
<text x="222.9" y="80.4">RESET</text>
<text x="124.8" y="87.8">BTN_EN2</text>
<text x="124.8" y="85.3">D32</text>
<text x="159.2" y="85.3">SCK</text>
<text x="159.2" y="87.8">MOSI</text>
<text x="203.3" y="87.8">A5</text>
<text x="203.3" y="85.3">A9</text>
<text x="124.8" y="90.2">DIR2</text>
<text x="124.8" y="95.1">STEP2</text>
<text x="124.8" y="92.6">BTN_ENC</text>
<text x="159.2" y="90.2">MISO</text>
<text x="159.2" y="92.6">D49</text>
<text x="159.2" y="95.1">KILL</text>
<text x="203.3" y="92.6">A3</text>
<text x="203.3" y="90.2">A4</text>
<text x="222.9" y="92.6">D13</text>
<text x="41.4" y="97.5">D42</text>
<text x="124.8" y="97.5">BEEPER</text>
<text x="159.2" y="97.5">RESET</text>
<text x="250.2" y="100">VCC</text>
<text x="41.4" y="107.3">STEP5</text>
<text x="41.4" y="102.4">D44</text>
<text x="124.8" y="102.4">EN3</text>
<text x="220.5" y="102.4">MISO</text>
<text x="220.5" y="104.9">SCK</text>
<text x="220.5" y="107.3">RESET</text>
<text x="259.7" y="104.9">MOSI</text>
<text x="41.4" y="112.2">DIR5</text>
<text x="124.8" y="112.2">Z-MIN</text>
<text x="159.2" y="109.8">X-MIN</text>
<text x="159.2" y="112.2">X-MAX</text>
<text x="41.4" y="119.5">A15_THERM0</text>
<text x="41.4" y="114.7">D49</text>
<text x="124.8" y="114.7">Z-MAX</text>
<text x="124.8" y="117.1">SDA</text>
<text x="124.8" y="119.5">SCL</text>
<text x="159.2" y="114.7">Y-MIN</text>
<text x="159.2" y="117.1">Y-MAX</text>
<text x="159.2" y="119.5">Z-MIN</text>
<text x="220.5" y="119.5">LCD_RS0</text>
<text x="240.1" y="119.5">LCD_RS</text>
<text x="259.7" y="119.5">LCD_RS1</text>
<text x="41.4" y="124.4">A13_THERM2</text>
<text x="41.4" y="122">A14_THERM1</text>
<text x="124.8" y="124.4">LCD_RS0</text>
<text x="159.2" y="122">Z-MAX</text>
<text x="41.4" y="131.8">A10</text>
<text x="41.4" y="129.3">A11</text>
<text x="41.4" y="126.9">A12</text>
<text x="124.8" y="129.3">X-MIN</text>
<text x="124.8" y="131.8">X-MAX</text>
<text x="124.8" y="126.9">LCD_EN0</text>
<text x="220.5" y="126.9">LCD_EN0</text>
<text x="240.1" y="126.9">LCD_EN</text>
<text x="259.7" y="126.9">LCD_EN1</text>
<text x="41.4" y="136.7">EN5</text>
<text x="41.4" y="134.2">A9</text>
<text x="124.8" y="134.2">D5</text>
<text x="154.3" y="136.7">HEATER_FAN</text>
<text x="124.8" y="141.6">RXD0</text>
<text x="124.8" y="139.1">TXD0</text>
<text x="154.3" y="139.1">HEATER_E1</text>
<text x="154.3" y="141.6">HEATER_E0</text>
<text x="154.3" y="144">HEATER_BED</text>
<text x="220.5" y="139.1">TXD2</text>
<text x="240.1" y="139.1">LCD_RS1</text>
<text x="124.8" y="146.4">DIR4</text>
<text x="124.8" y="148.9">STEP4</text>
<text x="220.5" y="146.4">RXD2</text>
<text x="240.1" y="146.4">LCD_EN1</text>
<text x="124.8" y="153.8">A4</text>
<text x="124.8" y="151.3">A5</text>
<text x="41.4" y="156.2">Y-MIN</text>
<text x="41.4" y="158.7">Y-MAX</text>
<text x="124.8" y="161.1">DIR3</text>
<text x="124.8" y="158.7">EN4</text>
<text x="124.8" y="156.2">A3</text>
<text x="159.2" y="156.2">TXD2</text>
<text x="159.2" y="158.7">RXD2</text>
<text x="41.4" y="166">HEATER_FAN</text>
<text x="124.8" y="163.6">STEP3</text>
<text x="41.4" y="170.9">HEATER_E1</text>
<text x="41.4" y="168.5">HEATER_BED</text>
<text x="41.4" y="173.3">D6</text>
<text x="124.8" y="168.5">D4</text>
<text x="159.2" y="170.9">D22</text>
<text x="159.2" y="173.3">D32</text>
<text x="41.4" y="178.2">LCD_RS1</text>
<text x="124.8" y="178.2">D40</text>
<text x="159.2" y="178.2">MOSI</text>
<text x="159.2" y="175.8">SCK</text>
<text x="41.4" y="180.7">LCD_EN1</text>
<text x="124.8" y="180.7">KILL</text>
<text x="159.2" y="180.7">MISO</text>
</g>
<g font-size="2.2" fill="#000080">
<text x="36.5" y="20.8">R3</text>
<text x="51" y="18.4">S1</text>
<text x="196" y="19.3">repeat(M,1,5)</text>
<text x="196" y="21.7">A4988.SchDoc</text>
<text x="51.2" y="29.1">C6</text>
<text x="61" y="34">U2</text>
<text x="237.7" y="38.8">U_I2C</text>
<text x="237.7" y="41.3">I2C.SchDoc</text>
<text x="19.1" y="43">Y1</text>
<text x="31.6" y="46.2">Ry</text>
<text x="173.9" y="48.6">U_P-AUX</text>
<text x="173.9" y="51.1">P-AUX.SchDoc</text>
<text x="237.7" y="53.5">U_THM</text>
<text x="38.9" y="56">C9</text>
<text x="237.7" y="56">THM.SchDoc</text>
<text x="237.7" y="70.6">U_USB</text>
<text x="16.9" y="73.1">C10</text>
<text x="26.7" y="73.1">C11</text>
<text x="36.5" y="73.1">C12</text>
<text x="237.7" y="73.1">USB.SchDoc</text>
<text x="237.7" y="87.8">U_Power</text>
<text x="237.7" y="90.2">Power.SchDoc</text>
<text x="237.7" y="100">J2</text>
<text x="173.9" y="104.9">U_ENDstops</text>
<text x="173.9" y="107.3">ENDstops.SchDoc</text>
<text x="237.7" y="112.2">ICSP</text>
<text x="232.9" y="117.5">JP1</text>
<text x="252.1" y="117.5">JL1</text>
<text x="232.9" y="124.8">JP2</text>
<text x="252.1" y="124.8">JL2</text>
<text x="173.9" y="129.3">U_MOSFET</text>
<text x="173.9" y="131.8">MOSFET.SchDoc</text>
<text x="232.9" y="137">JP3</text>
<text x="232.9" y="144.4">JP4</text>
<text x="173.9" y="151.3">U_WIFI</text>
<text x="173.9" y="153.8">WIFI.SchDoc</text>
<text x="173.9" y="166">U_USB_MSD</text>
<text x="173.9" y="168.5">USB_MSD.SchDoc</text>
</g>
<text font-size="2.2" fill="#008000" x="151.8" y="21.7">1,2,3,4,5=E0,E1,X,Y,Z</text>
<g font-size="2.2" fill="#800000">
<text x="200.9" y="25.4">repeat(EN)</text>
<text x="200.9" y="27.8">repeat(DIR)</text>
<text x="200.9" y="30.3">repeat(STEP)</text>
<text x="242.6" y="45">SDA</text>
<text x="242.6" y="47.4">SCL</text>
<text x="178.8" y="57.2">LCD_RS</text>
<text x="178.8" y="54.7">LCD_EN</text>
<text x="178.8" y="59.6">LCD_D4</text>
<text x="189.8" y="54.7">D49</text>
<text x="189.8" y="57.2">D44</text>
<text x="189.8" y="59.6">D42</text>
<text x="242.6" y="59.6">A15_THERM0</text>
<text x="178.8" y="64.5">LCD_D6</text>
<text x="178.8" y="62.1">LCD_D5</text>
<text x="189.8" y="64.5">D11</text>
<text x="189.8" y="62.1">D40</text>
<text x="242.6" y="62.1">A14_THERM1</text>
<text x="242.6" y="64.5">A13_THERM2</text>
<text x="178.8" y="71.9">BEEPER</text>
<text x="178.8" y="67">LCD_D7</text>
<text x="190.9" y="67">D6</text>
<text x="190.9" y="69.4">D5</text>
<text x="190.9" y="71.9">D4</text>
<text x="178.8" y="74.3">BTN_EN1</text>
<text x="178.8" y="76.8">BTN_EN2</text>
<text x="190.9" y="74.3">D2</text>
<text x="190.9" y="76.8">D1</text>
<text x="242.6" y="76.8">D1_TX0</text>
<text x="178.8" y="79.2">BTN_ENC A12</text>
<text x="189.8" y="81.6">A11</text>
<text x="242.6" y="79.2">D0_RX0</text>
<text x="242.6" y="81.6">RESET</text>
<text x="178.8" y="89">MOSI</text>
<text x="178.8" y="86.5">SCK</text>
<text x="178.8" y="84.1">SD_SS</text>
<text x="189.8" y="84.1">A10</text>
<text x="190.9" y="86.5">A9</text>
<text x="190.9" y="89">A5</text>
<text x="178.8" y="91.4">MISO</text>
<text x="178.8" y="93.9">SD_DET</text>
<text x="190.9" y="91.4">A4</text>
<text x="190.9" y="93.9">A3</text>
<text x="242.6" y="93.9">D13</text>
<text x="178.8" y="96.3">KILL</text>
<text x="178.8" y="98.8">RESET</text>
<text x="178.8" y="111">D37_X-MIN</text>
<text x="178.8" y="113.4">D40_X-MAX</text>
<text x="178.8" y="115.9">D41_Y-MIN</text>
<text x="178.8" y="118.3">D38_Y-MAX</text>
<text x="178.8" y="120.8">D18_Z-MIN</text>
<text x="178.8" y="123.2">D19_Z-MAX</text>
<text x="178.8" y="137.9">D7_FAN</text>
<text x="178.8" y="140.3">D8_HEATER2</text>
<text x="178.8" y="142.8">D9_HEATER</text>
<text x="178.8" y="145.2">D10_HEATER_BED</text>
<text x="178.8" y="157.4">TXD2</text>
<text x="178.8" y="159.9">RXD2</text>
<text x="178.8" y="172.1">D22</text>
<text x="178.8" y="174.6">D32</text>
<text x="178.8" y="177">D52</text>
<text x="178.8" y="179.5">D51</text>
<text x="178.8" y="181.9">D50</text>
</g>
<text font-size="2.1" x="55.5" y="25.9" transform="rotate(-90 55.5 25.9)">5</text>
</svg>
